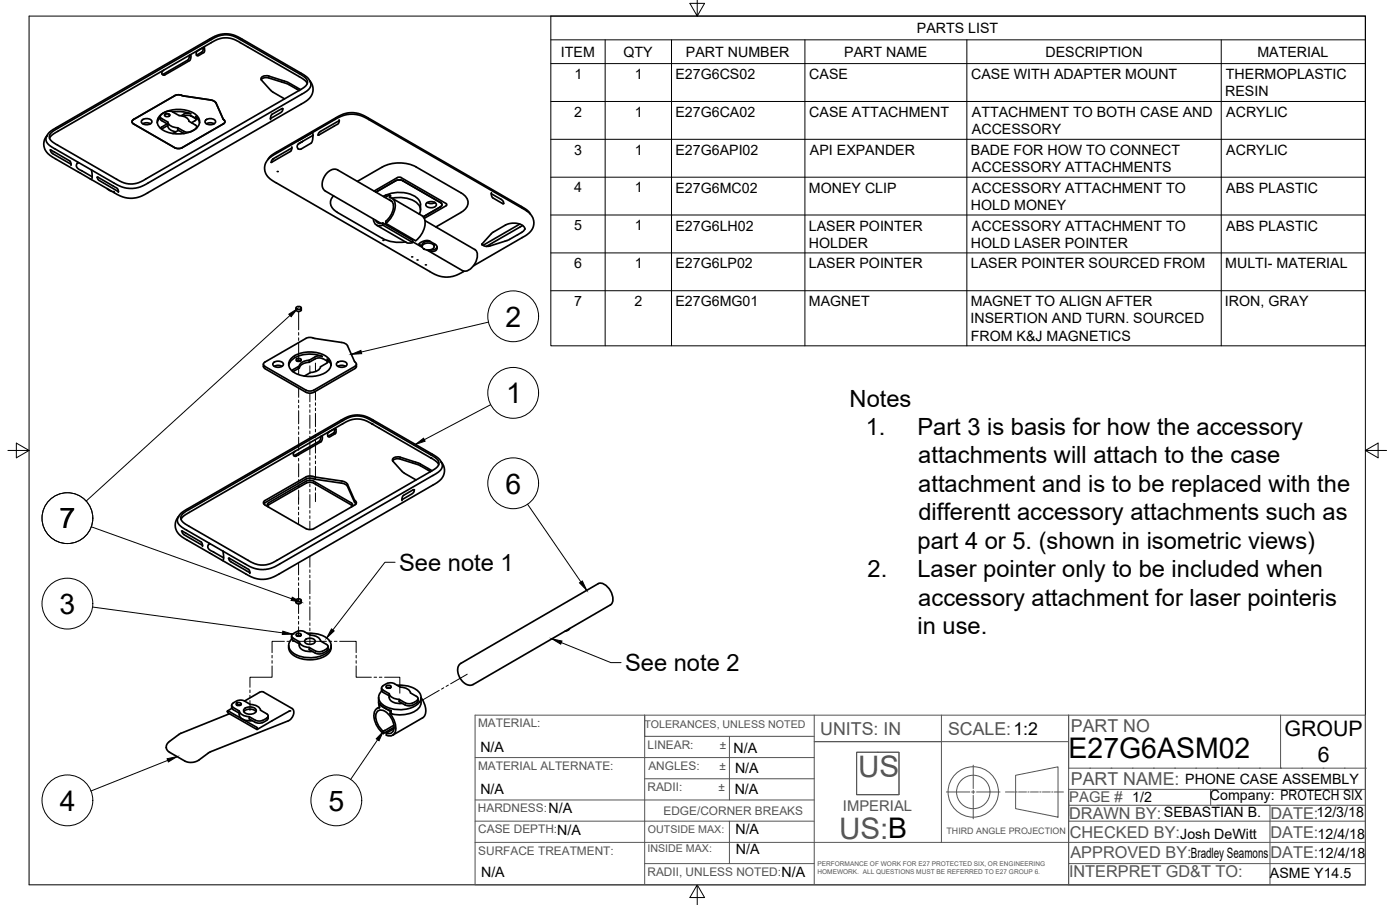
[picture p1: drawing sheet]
<svg xmlns="http://www.w3.org/2000/svg" width="419mm" height="271mm" viewBox="0 0 419 271" stroke-linecap="round" stroke-linejoin="round" font-family="sans-serif">
<!-- layer: Visible -->
<g fill="none" stroke="#000" stroke-width=".51">
<path d="M56.7 16.5l-.4 1.4-7.7 4.4M56.9 16.4l.3 .2v.4l-.5 1.2-7.3 4.2a.72 .72 0 0 1-1-.5 .72 .72 0 0 1 .6-.9h.1M59 15.4l2.2-1.2v1.4l-1.8 1.1-.6-.3v-.6zM60.8 14.3l-.1 1.2-1.8 1M15.2 39.9l1.7-1.2 46.8-27.1 2.6-1 2.5-.1 2.1 .7 19 11 1.9 1.4a1.88 1.88 0 0 1-1.1 2.8l-47.9 27.7-2.3 .9h-2.2l-2.3-.7-19.4-11.2-1.1-.8-.6-.8a1.47 1.47 0 0 1 .3-1.6zM42.5 36a2.08 2.08 0 0 1 3 .3 1.78 1.78 0 0 1-3 .5l-.2-.5zM42.8 37a2.48 2.48 0 0 1 2.3 0M48 35.2l-.9 1.5M48 34.9l.2 1 2.1 1.3M48.2 34.3a9.1 9.1 0 0 1 11 .6 2.62 2.62 0 0 1-1.3 4.1 9.2 9.2 0 0 1-10.2-1 2.44 2.44 0 0 1 .5-3.7zM48.5 38l-.4 .4M48.5 38.6h-.1"/>
<path d="M49.3 34.5a.94 .94 0 0 1 1.6 0M49.3 34.3a.82 .82 0 0 1 .9-.3 .82 .82 0 0 1 .6 .7 .82 .82 0 0 1-.8 .3 .82 .82 0 0 1-.7-.7zM50.1 37.1l-1.6 .9M50.3 37.2a2.13 2.13 0 0 0 2.4 2.3M50.3 37.6l-1.8 1M50.3 36.5a2.72 2.72 0 0 0 3 1.8M51.8 33.5a10.3 10.3 0 0 1 5.4 .6l-.9-.2-1.2 .3M51.8 33.6l1.8 1 1.9 .4a1.81 1.81 0 0 1 1.1 1.3l1.8 1.1M51.8 33.5a3 3 0 0 0-3.8 1.4l.5 .6 1.8 1v.7M52.3 28.6a3.2 3.2 0 0 1 2.6 .1l8.6 1.3 .8 .4 .4 .5M52.3 28.7l-12.3 7.1a.71 .71 0 0 0-.5 .6 .71 .71 0 0 0 .5 .7l12.3 7.1M53.5 39l-1.7 1"/>
<path d="M55 34.8a3.3 3.3 0 0 1 3.8 1M55.1 34.2l-.8 .5M55.1 40h.1M55.1 39.3l-1.9-1v.6l1.9 1.1M58.5 37.3l.3 .3a1.36 1.36 0 0 1-1.2 1.6l-1.3 .4-1.2-.3M58.9 38v.3M59.8 36.7l-.5-1.1-.7-.7 .3 .3-.1 .7-1.4 .9M61.6 36a2.08 2.08 0 0 1 3 .3 1.78 1.78 0 0 1-3 .5l-.2-.5zM61.8 37a2.48 2.48 0 0 1 2.4 0M64.7 30.9l2.2 4.8a.74 .74 0 0 1 .5 .7 .74 .74 0 0 1-.5 .7l-12.3 7.1-.9 .3-1.4-.3M78.2 23.8l1-.5h1.3l5.7 1.8 3.4 2M80.5 22.8l5.5 1.7 4.1 2.3"/>
<path d="M80.5 22.8a1.66 1.66 0 0 0-2.3 .9l3.1 3.5 3.9 2.4M84.6 32.5l.1 .4-.5 .7-3.2 1.9M84.8 32.6l-.4-.1-2.9 1.7-.4 .8v.8M92 25l-.5-.8-1.3-.9-18.9-10.9-2.5-1-2.5 .1-2.8 1.1-46.6 26.9-1.3 .9-.8 1M92.7 24.1l1 1.8v1.7l-.7 1.5-1.4 1.3-48 27.7-2.2 1-2.5 .3-2.4-.5-2.2-1.2M92.8 24.3l.3 1-.1 .7-.7 .9-1.1 .9-47.4 27.3-3 1.2h-3l-2.4-.8-19-11-1.4-.9-.9-.9-.4-1.1 .4-.9M92.8 24.4l-.6-1-1.2-1-19.6-11.3-2.6-.9-2.6 .1-2.9 1.1-46.5 26.8-1.9 1.3-.8 1.3M93.5 39.7l-3.7 2.2M101.6 35.9v.6l-.4 .7-5.7 3.2h-.3M101.6 36.1l-5.7 3.3-.5 .6v.5M14.1 40.5l-.9 1.7-.1 1.2 .3 1.2 1 1.5 2.2 1.4M15 44.9l5.9 3.3 .3 .6 .1 .7"/>
<path d="M15.2 44.9l.1 .6 .5 .5 5.5 3.2M16.6 47.5l17.7 10.2M23.3 48.8l-.4 .7 .4 .9 4.3 2.5M23.6 48.7l-.5 .2M27.4 50.9l.1 2.5M29 53.1h.4l5.7 3.3 .3 .5v.7M29.2 53v.5l.4 .5 5.9 3.4M32.1 56.5l1.4 .8M80.3 47.7l.9-1.1 1.3-.9 19.1-11 2.6-.9 1.6-.1 1.5 .3 2.4 1 46.5 26.8 1.9 1.2 .8 1.1M81.8 47.6l-.1 .1M87.4 44v.6l-.3 .7-6 3.3M87.5 44.3l-5.7 3.3-.4 .5-.1 .5"/>
<path d="M90.5 42.5l-.8 .3a1.02 1.02 0 0 0-.3 1.8M90.5 42.5l-1.1 .6M93.7 40.6l-3.2 1.9M93.7 40v1.5l-.4 1.3-3.1 1.8-1-.1M93.8 40.5h-.1M99.9 58.6a2.96 2.96 0 0 0 1.2 5M112.6 57.5l5.9-3.4 1.4-.2 .9 .2 11.1 6.5M114.5 50l-7.4 4.3M114.6 50a11.2 11.2 0 0 1 10.1 0M115.4 59.1l1.3-.7 .3 .1v.7M115.9 58.3l-1 .5a9.3 9.3 0 0 1 10.4 .9 3.5 3.5 0 0 1 .7 3.1M116.7 58.4v.7a2.2 2.2 0 0 1 1.7 3.1 7.5 7.5 0 0 1-2.8 4.7"/>
<path d="M116.7 59.9a2.64 2.64 0 0 1 .7 3.8l-1 1.7-.8 .8M117.4 59.4l9 5.2a3.4 3.4 0 0 1 .6 4.1l-1 1.9-1.5 1.5M117.4 59.3a8.8 8.8 0 0 1 7.9 1.9 2.33 2.33 0 0 1 .3 2.9M119 53.2l-6.9 4M119.1 53.2h1.1M120.2 53.2l13.6 7.9-.2 .5-6.5 3.8M124.6 50l13.5 7.8a3.1 3.1 0 0 1 2.1 2.9 3.1 3.1 0 0 1-2.1 2.9l-7.5 4.4M147.2 58l3.2 1.9 .4 .6v.5M147.2 57.7v.8l.4 .7 2.9 1.7h.5M101.1 63.6l13.4 7.8M111.8 65.5a1.9 1.9 0 0 0 2.9 1.9M112.5 65.9a1.49 1.49 0 0 0 2.2 .9"/>
<path d="M112.8 67.4l8.9 5.2 1.1 .2 .8-.2M114.6 71.4a11 11 0 0 0 6.9 1M114.7 67.4v-.6l8.9 5.2v.6M114.7 67.4l8.9 5.2M115.6 66.2v.7M115.6 66.9l8.9 5.2M117.4 60.3l-16.6-9.6h-.9l-1.1 .4-1 .9-.8 1.1-.4 1.1-.1 1.3 .2 .9 .5 .6 17 9.9M123.6 72.4l2.9 1.6M125.6 73l.5 .5M125.7 63.9v.2M126.1 73.5l.3 .2M126.4 73.3v.6l-.7-.5-.1-.3 .9-.8 1.5-.3 2.4 1.2 .5 .5v.9l-.5 .5-.9 .2-1.3-.4"/>
<path d="M126.7 73.3a2.38 2.38 0 0 1 3.4 .3 1.96 1.96 0 0 1-3.1 .9 .75 .75 0 0 1-.3-1.2zM127.3 66.1l15 8.6a3.6 3.6 0 0 1-.5 4.9 2.79 2.79 0 0 1-3.2 1.4l-10.7-6.2M127.7 60.9a2.08 2.08 0 0 1 3 .2 1.78 1.78 0 0 1-3 .6l-.1-.6zM128 60.7a2.48 2.48 0 0 0 2.3 0M128.9 72.3a1.91 1.91 0 0 0-2.4 1M130 72.9l.1 .9M131 73.9a1.99 1.99 0 0 1-2.3 .9M131.9 60.6a.71 .71 0 0 1 .5 .7 .71 .71 0 0 1-.5 .6l-5.1 3M141.8 79.6l15.7-9.1 1.4-1.1a4.2 4.2 0 0 0-1.9-6.7l-47-27.2-2-.9-1.3-.3h-2.7l-2.7 1-19.3 11.1-1.6 1.3a4.1 4.1 0 0 0 1.6 6.6l48.2 27.8 2.1 .7 2.4 .1 1.8-.4 2.5-1.3M155.7 67.1l-11 6.4M156.6 67.5l-10.9 6.3M157.2 68.4l-.8 1.1-4 2.3-5.7 1.9a2.07 2.07 0 0 1-2.3-.6"/>
<path d="M157.3 68.6l-.4-.8-1.4-.8-2-.2-1.4 .3-4.7 2.7-3.1 3.5M88.7 92.2v.6a.92 .92 0 0 0 1.6 0l-.1-.6M88.7 92a.82 .82 0 0 1 .9-.3 .82 .82 0 0 1 .6 .7 .82 .82 0 0 1-.8 .3 .82 .82 0 0 1-.7-.7zM78.9 109.1l.1 .8 .4 .4M79.4 110.4l12.3 7 1.4 .3 .9-.3 12.3-7M79.4 108.4l-.5 .5 .5 .8 12.3 7.1 .9 .3 1.4-.3 12.3-7.1 .5-.6-.3-.6M81.9 108.6a2.08 2.08 0 0 1 3 .3 1.78 1.78 0 0 1-3 .6l-.2-.6zM82.1 109.7a2.48 2.48 0 0 1 2.4 0M87.6 107a9.1 9.1 0 0 1 11 .5 2.62 2.62 0 0 1-1.3 4.1 9.2 9.2 0 0 1-10.2-1 2.44 2.44 0 0 1 .5-3.6zM88.7 107.6a.82 .82 0 0 1 .9-.3 .82 .82 0 0 1 .6 .6 .82 .82 0 0 1-.8 .3 .82 .82 0 0 1-.7-.6zM88.9 108.1l.6-.2 .6 .2M89.7 110.2v-.6l-2.3 1.4"/>
<path d="M89.7 110.2l-1.9 1.1M91.2 112.6h.1M91.7 101.3l-12.3 7.1M91.7 101.3a3.3 3.3 0 0 1 2.6 0l8.6 1.3 .8 .4 .4 .5M92.6 107.9l2.2-1.2h1.7a9.5 9.5 0 0 0-9.1 1.1l-.9 1.6M92.6 107.9v.6M92.6 107.9l-1.8 .4a1.81 1.81 0 0 0-1.1 1.3M92.6 108.5l-1.8 .4a1.81 1.81 0 0 0-1.1 1.3M94.4 107.4l-1.8 1.1M94.4 107.4a3.3 3.3 0 0 1 3.8 1M99.2 109.4l-.5-1.2-.7-.6 .3 .3-.1 .6-2.2 1.3a2.71 2.71 0 0 1-3 1.7l-1.8 1.1M100.9 108.6a2.08 2.08 0 0 1 3 .3 1.78 1.78 0 0 1-3 .6l-.1-.6z"/>
<path d="M101.2 109.7a2.48 2.48 0 0 1 2.3 0M104.1 103.5l2.1 4.7M106.2 108.2l.2 .3M106.8 109.1v.6M106.8 109.7l-.5 .6M96.1 130.7l-.1 .8-.4 .6-7.6 4.3M96.3 130.5l.2 .1 .1 .6-.5 1.1-7.4 4.2a.72 .72 0 0 1-.9-.5 .72 .72 0 0 1 .6-.9h.1M98.4 129.5l2.2-1.2-.1 1.4-1.8 1.1-.5-.4v-.6zM100.2 128.4l-.2 1.2-1.8 1M117.6 138l1.1-.6h1.2l5.6 1.8 3.5 2M131.4 139.1l-.6-.8-1-.8-19.7-11.3-1.9-.7-2.5 .1-3.1 1.3-46.3 26.7-1.5 1.1-.6 .8M132.1 138.2l1 1.9v1.6l-.8 1.6-1.6 1.3-47.3 27.4-3.3 1.3-2.7 .1-2.4-.8-20.6-11.9-1.3-1.4-.6-1.5 .1-1.6 .9-1.6"/>
<path d="M132.2 138.4l.3 .9-.2 .9-.6 .8-1.2 .9-47 27.1-3 1.3-1.6 .2-1.9-.1-1.4-.4-2-1.1-18.8-10.9-1-.8-.6-.8-.1-.8 .4-.8M132.2 138.5l-.6-1-1.6-1.3-19.2-11-2.4-.8h-2.8l-2.7 1-47.2 27.2-1.4 1-.9 1.3M54.4 159l5.9 3.3 .3 .4 .1 .9M54.6 159v.4l.4 .6 5.7 3.3M54.7 153.9l1.5-1.1 47.1-27.2 2.5-1h2l2.4 .7 19.5 11.2 1.5 1.3a2.03 2.03 0 0 1-1.4 2.9l-47 27.2-2.8 1.1-2.7 .1-2.1-.8-18.6-10.7-2-1.4a1.51 1.51 0 0 1 .1-2.3zM80.5 151.8l-.3-.2a.66 .66 0 0 1 .3-1.1l11.2-6.4 1.4-.3 .9 .3 11.2 6.4 .4 .5-.4 .8M91.7 142.8l-12.3 7.1-.5 .5 .5 .8 12.3 7.1M91.7 142.8a3.3 3.3 0 0 1 2.6 0l8.1 1.2 1.3 .5 .4 .5 2.1 4.7M91.7 158.3l1.4 .2 .9-.2M94.3 143.5l8.1 1.2 1.3 .4 .4 .5 2.3 5M94.3 143.4a3.4 3.4 0 0 0-2.6 0l-12.7 7.5M105.6 151.5l-11.6-6.8-1.4-.3-.9 .3-11.6 6.8"/>
<path d="M106.2 149.7l.2 .3M106.5 150.6l.2 .3M106.5 150l.3 .6-.5 .6-12.3 7.1M121.1 141.7l3.5 2M124 146.6v.5l-.3 .6-3.3 1.9M124.2 146.7h-.4l-3 1.7-.3 .5-.1 1M129.4 140.9l-3.9-2.2-5.6-1.8a1.63 1.63 0 0 0-2.3 .9l3.5 3.8M62.7 162.9l-.5 .8 .5 .9 4.3 2.4M63 162.8l-.5 .2M66.7 165l.2 2.5M68.4 167.2h.3l5.7 3.2 .4 .7v.6M68.6 167.1v.4l.5 .6 5.8 3.4"/>
<path d="M88.7 179.8v.5a.92 .92 0 0 0 1.5 0v-.5M88.7 179.6a.82 .82 0 0 1 .9-.3 .82 .82 0 0 1 .6 .6 .82 .82 0 0 1-.9 .3 .82 .82 0 0 1-.6-.6zM179.2 174.8a3.6 3.6 0 0 1 4 2.8 2.8 2.8 0 0 1-.4 3.5l-41.1 23.9-1 .2-1.2-.4-.9-.8-.8-1-.5-1.2-.2-1.2 .2-1 .6-.9 41.3-23.9M86.5 193.3a3.6 3.6 0 0 0 3.1 3.7 8.6 8.6 0 0 0 9.2-1.9l.4-1.2M87.3 190.4v.7M87.4 191.1l.2 .4 2.1 1.3M88.7 189.9a.82 .82 0 0 1 .9-.3 .82 .82 0 0 1 .6 .6 .82 .82 0 0 1-.9 .3 .82 .82 0 0 1-.6-.6zM88.9 190.4h1.1M89.7 193.3a3.2 3.2 0 0 0 3.9 1.7M89.7 192.8v.5M89.7 192.1a2.72 2.72 0 0 0 2.9 1.7M91.4 191.6a2.08 2.08 0 0 1 3 .3 1.78 1.78 0 0 1-3 .5l-.1-.5z"/>
<path d="M92.1 189.6a7.8 7.8 0 0 1 6.7 2.4 2.72 2.72 0 0 1-1.7 4 9.2 9.2 0 0 1-10-1.1 2.4 2.4 0 0 1 .3-3.6M93 190.2l-1.8-1.1a3 3 0 0 0-3.8 1.4l.4 .6 1.9 1v.7M93 190.2l1.8 .4a1.81 1.81 0 0 1 1.2 1.3M96 191.9l2.2 1.3a1.32 1.32 0 0 1-1.2 1.6l-.4 .2M98.3 193.6v.7M98.3 194.2a3.2 3.2 0 0 1-3.8 1.3l-1.9-1v-.6l2.2 1.1h1.8M99.2 193.3v.6M170.6 188.2l-.4 .5-1 .3M68.3 212.8l8.6 5 .2 .6-8.8-4.9M68.3 212.8l-.2 .2 .3 .4M69.4 211.2l.2 1.1 2.1 1.2M69.5 212.1l-1.3 .7"/>
<path d="M70.8 210.6a.82 .82 0 0 1 .8-.3 .82 .82 0 0 1 .6 .7 .82 .82 0 0 1-.8 .3 .82 .82 0 0 1-.6-.7zM70.9 211.1h1.2M71.3 211l-.3 .2M71.7 214a3.2 3.2 0 0 0 3.9 1.8M71.7 213.5v.5M71.7 212.9a2.72 2.72 0 0 0 3 1.7M73 213.1a2.56 2.56 0 0 1 3.7 0M73.2 212.3a2.54 2.54 0 0 1 3.6 .3 1.71 1.71 0 0 1-2.4 1.2l-.5-.1a.95 .95 0 0 1-.7-1.4zM73.2 209.9l4.5-2.6 1-.2 8.9 5.1 .4 .6v1l-.7 1.3-.9 .7-23.5 9.3-3.3 2.5-1.3 .5-1.4 .2-1.3-.3-4.9-2.8-.7-.8-.2-1.1 .4-.8 3.8-2.9 14.8-5.9M74.7 214.6l2.2 1.2 1.7-.1M74.7 214.6v.6l1.8 1.1a3.1 3.1 0 0 0 3.8-1.3M75 210.9l-1.8-1a2.99 2.99 0 0 0-3.8 1.3l.5 .6 1.8 1.1v.6"/>
<path d="M75.1 210.9l1.8 .4a1.81 1.81 0 0 1 1.1 1.3l2.2 1.3a1.35 1.35 0 0 1-1.2 1.6l-.4 .2M80.3 214.3v.7M87.1 212.9h-.5l-9.5 5.5M113.4 208.8l.2 2.5M113.6 211l.1 .9a2.18 2.18 0 0 0-1.6 3 7.5 7.5 0 0 0 2.8 4.7M113.6 211.7l-.6 .4M113.7 210.9h.1M113.7 210.8v.3l3.2 1.8 .2-.1M113.8 210.6a5.7 5.7 0 0 0 3.4 2.1M113.8 210.7l-.1 .1M114.3 206l.2 1.1 2.1 1.2M114.9 219a5.2 5.2 0 0 1-2-5.8 1.91 1.91 0 0 1 2.9 .1 5.1 5.1 0 0 1 1.8 5.8 1.53 1.53 0 0 1-1.8 .4"/>
<path d="M115.7 205.4a.82 .82 0 0 1 .8-.3 .82 .82 0 0 1 .6 .7 .82 .82 0 0 1-.8 .3 .82 .82 0 0 1-.6-.7zM115.8 205.9h1.2M116.6 208.3v-.6l-2.1-1.3a1.32 1.32 0 0 1 1.2-1.6l1.2-.4 .9 .1a7.8 7.8 0 0 0 4 1.6 1.81 1.81 0 0 1 1.2 1.3l2.1 1.4 .1 .6-.2 .3M116.6 208.3a2.5 2.5 0 0 0 3 2.3h1M116.6 207.7a2.72 2.72 0 0 0 3 1.7M116.9 213.7a5.6 5.6 0 0 1 1.2 6 1.82 1.82 0 0 1-2.3 .4M116.9 212.9v.8M117.1 213.5l.4 .3M117.1 213.5l-.2 .2M117.1 212.8v.7M118 218.2l-2.3 1.3v.6M118 217.1l-3.2 1.9v.6l3.2-1.8"/>
<path d="M119 205.2a7.8 7.8 0 0 1 6.8 2.4 2.72 2.72 0 0 1-1.7 3.9 9.2 9.2 0 0 1-10-1.1 2.4 2.4 0 0 1 .3-3.5M125 209.7a3.4 3.4 0 0 1-3.6 .7l-1.8-1v.6l1.8 1.1M125 210.4a3.4 3.4 0 0 1-3.6 .7M125.2 209.2v.6M125.3 209.8l-.3 .5M126.1 208.8a3.9 3.9 0 0 1-3.4 4.8l-3 .4-2.2-.2M126.1 208.9a5.1 5.1 0 0 1 .8 5.8l-9.3 5.4"/>
</g>
<g fill="#000">
<circle cx="33.9" cy="57.4" r=".25"/>
<circle cx="83" cy="51.4" r=".25"/>
<circle cx="114.7" cy="72" r=".25"/>
<circle cx="123.3" cy="76.9" r=".25"/>
<circle cx="124.9" cy="77.8" r=".25"/>
<circle cx="127.4" cy="79.3" r=".25"/>
<circle cx="111.3" cy="126.9" r=".25"/>
<circle cx="129" cy="137.1" r=".25"/>
</g>
<!-- layer: Tweak Trail -->
<g fill="none" stroke="#000" stroke-width=".3">
<path d="M89.5 93.3v5.5M89.5 99.6v.7M89.5 101.1v.8M89.5 102.7v5.5M89.5 110.3v1.9M89.5 116.2v2.8M89.5 119.8v.8M92.8 109.5v2.1M92.8 117.7v2.6M94.5 108.7v2.6M94.5 117.2v2.6M89.5 121.4v.7"/>
<path d="M89.5 122.9v4M89.5 127.7v.8M89.5 129.3v.8M89.5 130.9v3.9M89.5 135.6v.8M89.5 137.2v.8M89.5 138.8v4M92.8 121.1v.8M92.8 122.7v.8M92.8 124.3v3.9M92.8 129v.8M92.8 130.6v.8"/>
<path d="M92.8 132.2v4M92.8 137v.8M92.8 138.6v.8M94.5 120.6v.8M94.5 122.2v.8M94.5 123.8v3.9M94.5 128.5v.8M94.5 130.1v.8M94.5 131.7v4M94.5 136.5v.8M94.5 138v.8M94.5 139.6v4"/>
<path d="M89.4 148.9v2.1M89.4 151.8v.8M89.4 153.4v.8M89.4 155v2M89.5 143.6v.8M89.5 145.2v.8M89.5 146.8v2.7M92.8 140.2v3.9M92.8 144.9v.8M92.8 146.5v.8M92.8 148.1v4M92.8 152.9v.7"/>
<path d="M92.8 154.4v.8M92.8 156v2.6M94.5 144.4v.8M94.5 146v.8M94.5 147.6v2.6M89.4 168.5v3.6M89.4 172.9v.8M89.4 174.5v.8M89.4 176.1v3.7M92.8 166.5v3.3M92.8 170.6v.8M92.8 172.2v.8"/>
<path d="M92.8 173.8v3.9M92.8 178.5v.8M89.4 180.8v2.9M89.4 184.5v.8M89.4 186.1v.8M89.4 187.7v2.8M92.8 180.1v.8M92.8 181.7v4M92.8 186.5v.8M92.8 188.1v.8M92.8 189.6v3.3"/>
</g>
<!-- layer: Border -->
<path d="M208.9 0v4.8l-2.2-3.8h4.4l-2.2 3.8M8.7 4.8h400.3v260.1h-400.3zM2.4 134.9h6.3l-3.8-2.2v4.4l3.8-2.2M409 134.9l3.8 2.2v-4.4l-3.8 2.2h6.4M208.9 264.9l2.2 3.8h-4.4l2.2-3.8v6.1" fill="none" stroke="#000" stroke-width=".3"/>
<!-- layer: Header -->
<g fill="none" stroke="#545454" stroke-width=".3">
<path d="M142.3 214.1h266.7v50.8h-266.7zM243.9 214.1v50.8M282 214.1v38.1M320.1 214.1v50.8M383.6 214.1v15.9M142.3 226.8h101.6M142.3 239.5h101.6M193.1 233.2h50.8M218.5 220.5v19M243.9 220.5h-50.8v-6.4v50.8M243.9 222h76.2M256.6 225.2h12.7v12.7h-12.7z"/>
<path d="M283.5 237.1h7M291 237.1h1M291.5 229.1v7M291.5 236.6v1M291.5 238.1v7.1M292.5 237.1h7.1M301.2 237.1h2.7M304.2 232.1l12.7-2.5v15.1l-12.7-2.6zM304.3 237.1h.4M305.1 237.1h2.4M307.9 237.1h.4M308.7 237.1h2.4"/>
<path d="M311.5 237.1h.4M312.3 237.1h2.3M315 237.1h.4M315.8 237.1h2.8M320.1 230h88.9M320.1 236.3h88.9M326.5 230h.1M332.8 230h.1M339.2 230h.1M345.5 230h.1M351.9 230h.1M358.2 230h.1"/>
<path d="M362.7 236.3v4.8M364.6 230h.1M370.9 230h.1M377.3 230h.1M383.6 230h.1M390 230h.1M396.3 230h.1M402.7 230h.1M409 230h.1M142.3 252.2h177.8v6.4h88.9M142.3 245.9h101.6M193.1 258.6h50.8"/>
<path d="M218.5 245.9v12.7M320.1 244.3v-4.8v6.4h88.9M320.1 245.9v6.3h88.9M320.1 258.6v6.3h88.9M320.1 241.1h88.9M364.6 241.1h15.8v23.8"/>
<circle cx="291.5" cy="237.1" r="7.5"/>
<circle cx="291.5" cy="237.1" r="5"/>
</g>
<!-- layer: BOM -->
<g fill="none" stroke="#000" stroke-width=".3">
<path d="M165 4.8h244v98.7h-244zM165 11.9h244M165 19h244M181.3 11.9v91.6M201.2 11.9v91.6M241.1 11.9v91.6M289.6 11.9v91.6M365.8 11.9v91.6M165 30.4h244M165 41.7h244M165 53.1h244M165 64.4h244"/>
<path d="M165 75.7h244M86.9 94.4l-61.1 55.6M146.3 96.4l-38.1 9M165 87h244M147 121.2l-19.9 10.4M27.4 157.7l60 21.6M158 151l16 23.2M27.7 181.7l56.9 7.8M50.2 227.7l-22.9 9.1M113.1 221.5l-8.1 11.9"/>
<circle cx="153.7" cy="94.7" r="7.6"/>
<circle cx="153.7" cy="117.6" r="7.6"/>
<circle cx="20.2" cy="155.1" r="7.6"/>
<circle cx="153.7" cy="144.7" r="7.6"/>
<circle cx="20.2" cy="180.7" r="7.6"/>
<circle cx="20.2" cy="239.6" r="7.6"/>
<circle cx="100.8" cy="239.6" r="7.6"/>
</g>
<!-- layer: Annotations -->
<path d="M99.3 188.3l.8 .6-2.3 2.1zM165.3 191.3l3 .6-.3 1z" fill="#000" stroke="#000" stroke-width=".3"/>
<path d="M118.4 168.3h-3.1l-15.6 20.3M168.2 192.4l14.8 6h3" fill="none" stroke="#000" stroke-width=".3"/>
<!-- layer: BOM -->
<path d="M86.5 94.1l2.6-1.7-1.9 2.4zM105.3 106.1l2.8-1.2 .2 1zM124.4 133.1l2.5-1.9 .4 .9zM87.6 178.8l2.6 1.5-3-.5zM173.6 174.5l.8-.6 1.4 2.8zM84.7 189l3 .9-3.1 .1zM50 227.2l3.1-.7-2.7 1.6zM114.8 219l-1.3 2.8-.8-.6z" fill="#000" stroke="#000" stroke-width=".3"/>
<!-- layer: 0 -->
<g fill="none" stroke="#000" stroke-width=".3">
<path d="M81.5 199.4v3.4h-6.6v3M81.5 196.2v.8M81.5 197.8v.8M85.2 192h-3.7v3.4M86 192h.8M87.6 192h.8M89.1 192h8.7M98.6 192h.8M100.2 192h.8M101.7 192h5v3.4M106.7 199.4v3.4h4.5M106.7 196.2v.8"/>
<path d="M106.7 197.8v.8M74.9 206.6v.8M74.9 208.2v.7M74.9 209.8v2.9M112 202.8h.8M113.6 202.8h.8M115.2 202.8h4.6v4.7M131.6 206.7l-5 2.9M132.9 205.9l-.6 .4M134.3 205.1l-.7 .4M140 201.9l-5 2.8"/>
</g>
<g font-size="8.9" fill="#545454">
<text x="257" y="232.8">US</text>
<text x="251.3" y="251.2">US:B</text>
</g>
<g font-size="8.5">
<text x="151.5" y="97.8">2</text>
<text x="151.7" y="120.7">1</text>
<text x="151.4" y="147.8">6</text>
<text x="17.8" y="158.2">7</text>
<text x="17.8" y="183.8">3</text>
<text x="320.1" y="226.8">E27G6ASM02</text>
<text x="18" y="242.7">4</text>
<text x="98.4" y="242.7">5</text>
</g>
<g font-size="7.1">
<text x="254.5" y="121.7">Notes</text>
<text x="259.3" y="130.3">1.</text>
<text x="274.8" y="130.3">Part 3 is basis for how the accessory</text>
<text x="275.1" y="138.8">attachments will attach to the case</text>
<text x="275.1" y="147.2">attachment and is to be replaced with the</text>
<text x="275.1" y="155.8">differentt accessory attachments such as</text>
<text x="274.9" y="164.3">part 4 or 5. (shown in isometric views)</text>
<text x="119.6" y="170.9">See note 1</text>
<text x="259.9" y="172.8">2.</text>
<text x="274.8" y="172.8">Laser pointer only to be included when</text>
<text x="275.1" y="181.4">accessory attachment for laser pointeris</text>
<text x="274.9" y="189.8">in use.</text>
<text x="187.3" y="201">See note 2</text>
</g>
<g font-size="6.4">
<text x="384.8" y="220.5">GROUP</text>
<text x="394.8" y="228.1">6</text>
</g>
<g font-size="5.3" fill="#545454">
<text x="245.7" y="220.2">UNITS: IN</text>
<text x="284" y="220.2">SCALE:1:2</text>
<text x="320.8" y="219.1">PART NO</text>
<text x="320.8" y="234.9">PART NAME:</text>
</g>
<g font-size="4.9" fill="#545454">
<text x="320.3" y="245.1">DRAWN BY:</text>
<text x="380.6" y="245.1">DATE:</text>
<text x="320.4" y="251">CHECKED BY:</text>
<text x="380.6" y="251">DATE:</text>
<text x="320.7" y="256.8">APPROVED BY:</text>
<text x="380.6" y="256.8">DATE:</text>
<text x="320.2" y="262.7">INTERPRET GD&amp;T TO:</text>
</g>
<g font-size="4.4" fill="#545454">
<text x="252.5" y="242.7">IMPERIAL</text>
<text x="320.3" y="240.1">PAGE # 1/2</text>
</g>
<text font-size="4.4" x="264.6" y="271.1" transform="rotate(-180 264.6 271.1)">PRODUCED BY AN AUTODESK STUDENT VERSION</text>
<g font-size="4.3">
<text x="274.7" y="9.9">PARTS LIST</text>
<text x="168" y="17">ITEM</text>
<text x="186.8" y="16.9">QTY</text>
<text x="205.5" y="17">PART NUMBER</text>
<text x="252.9" y="17">PART NAME</text>
<text x="313.2" y="17">DESCRIPTION</text>
<text x="376.7" y="17">MATERIAL</text>
<text x="172.1" y="23.6">1</text>
<text x="190.2" y="23.6">1</text>
<text x="202.3" y="23.7">E27G6CS02</text>
<text x="242.4" y="23.7">CASE</text>
<text x="290.9" y="23.7">CASE WITH ADAPTER MOUNT</text>
<text x="367.3" y="23.7">THERMOPLASTIC</text>
<text x="367" y="28.8">RESIN</text>
<text x="172" y="35">2</text>
<text x="190.2" y="35">1</text>
<text x="202.3" y="35">E27G6CA02</text>
<text x="242.4" y="35">CASE ATTACHMENT</text>
<text x="291.2" y="35">ATTACHMENT TO BOTH CASE AND</text>
<text x="367.4" y="35">ACRYLIC</text>
<text x="291.2" y="40.1">ACCESSORY</text>
<text x="172" y="46.3">3</text>
<text x="190.2" y="46.3">1</text>
<text x="202.3" y="46.3">E27G6API02</text>
<text x="242.6" y="46.3">API EXPANDER</text>
<text x="290.8" y="46.3">BADE FOR HOW TO CONNECT</text>
<text x="367.4" y="46.3">ACRYLIC</text>
<text x="291.2" y="51.5">ACCESSORY ATTACHMENTS</text>
<text x="172" y="57.6">4</text>
<text x="190.2" y="57.6">1</text>
<text x="202.3" y="57.7">E27G6MC02</text>
<text x="242.3" y="57.7">MONEY CLIP</text>
<text x="291.2" y="57.7">ACCESSORY ATTACHMENT TO</text>
<text x="367.4" y="57.7">ABS PLASTIC</text>
<text x="290.8" y="62.8">HOLD MONEY</text>
<text x="172" y="69">5</text>
<text x="190.2" y="69">1</text>
<text x="202.3" y="69">E27G6LH02</text>
<text x="242.3" y="69">LASER POINTER</text>
<text x="291.2" y="69">ACCESSORY ATTACHMENT TO</text>
<text x="367.4" y="69">ABS PLASTIC</text>
<text x="242.3" y="74.1">HOLDER</text>
<text x="290.8" y="74.1">HOLD LASER POINTER</text>
<text x="172" y="80.3">6</text>
<text x="190.2" y="80.3">1</text>
<text x="202.3" y="80.3">E27G6LP02</text>
<text x="242.3" y="80.3">LASER POINTER</text>
<text x="290.8" y="80.3">LASER POINTER SOURCED FROM</text>
<text x="367" y="80.3">MULTI- MATERIAL</text>
<text x="172" y="91.6">7</text>
<text x="190.1" y="91.6">2</text>
<text x="202.3" y="91.7">E27G6MG01</text>
<text x="242.3" y="91.7">MAGNET</text>
<text x="290.8" y="91.7">MAGNET TO ALIGN AFTER</text>
<text x="367" y="91.7">IRON, GRAY</text>
<text x="290.8" y="96.8">INSERTION AND TURN. SOURCED</text>
<text x="290.8" y="101.9">FROM K&amp;J MAGNETICS</text>
<text x="143.9" y="225.1">N/A</text>
<text x="219.7" y="225.4">N/A</text>
<text x="220.2" y="231.3">N/A</text>
<text x="143.9" y="237.8">N/A</text>
<text x="220.1" y="237.6">N/A</text>
<text x="355" y="234.7">PHONE CASE ASSEMBLY</text>
<text x="362.4" y="239.4">Company: PROTECH SIX</text>
<text x="164.3" y="243.4">N/A</text>
<text x="348.7" y="244.7">SEBASTIAN B.</text>
<text x="394.4" y="244.6">12/3/18</text>
<text x="167" y="250">N/A</text>
<text x="220.3" y="249.6">N/A</text>
<text x="353.6" y="251">Josh DeWitt</text>
<text x="394.7" y="251.1">12/4/18</text>
<text x="220.4" y="255.6">N/A</text>
<text x="356.7" y="257">Bradley Seamons</text>
<text x="394.8" y="257">12/4/18</text>
<text x="144.1" y="262.5">N/A</text>
<text x="234.1" y="262.6">N/A</text>
<text x="380.4" y="262.9">ASME Y14.5</text>
</g>
<g font-size="3.5" fill="#545454">
<text x="143.2" y="217.8">MATERIAL:</text>
<text x="194" y="224.1">LINEAR:</text>
<text x="215.7" y="224.1">±</text>
<text x="143.2" y="230.5">MATERIAL ALTERNATE:</text>
<text x="194.2" y="230.5">ANGLES:</text>
<text x="215.5" y="230.5">±</text>
<text x="194" y="236.9">RADII:</text>
<text x="215.3" y="236.9">±</text>
<text x="143.2" y="243.2">HARDNESS:</text>
<text x="198.8" y="244">EDGE/CORNER BREAKS</text>
<text x="143.3" y="249.5">CASE DEPTH:</text>
<text x="143.3" y="255.9">SURFACE TREATMENT:</text>
<text x="194" y="262.2">RADII, UNLESS NOTED:</text>
</g>
<g font-size="3.2" fill="#545454">
<text x="193.1" y="218">TOLERANCES, UNLESS NOTED</text>
<text x="194.1" y="249.3">OUTSIDE MAX:</text>
<text x="194" y="255">INSIDE MAX:</text>
</g>
<text font-size="2.7" fill="#545454" x="283.5" y="249.8">THIRD ANGLE PROJECTION</text>
<g font-size="2" fill="#545454">
<text x="244.9" y="259.4">PERFORMANCE OF WORK FOR E27 PROTECTED SIX, OR ENGINEERING</text>
<text x="244.9" y="261.8">HOMEWORK. ALL QUESTIONS MUST BE REFERRED TO E27 GROUP 6.</text>
</g>
</svg>
